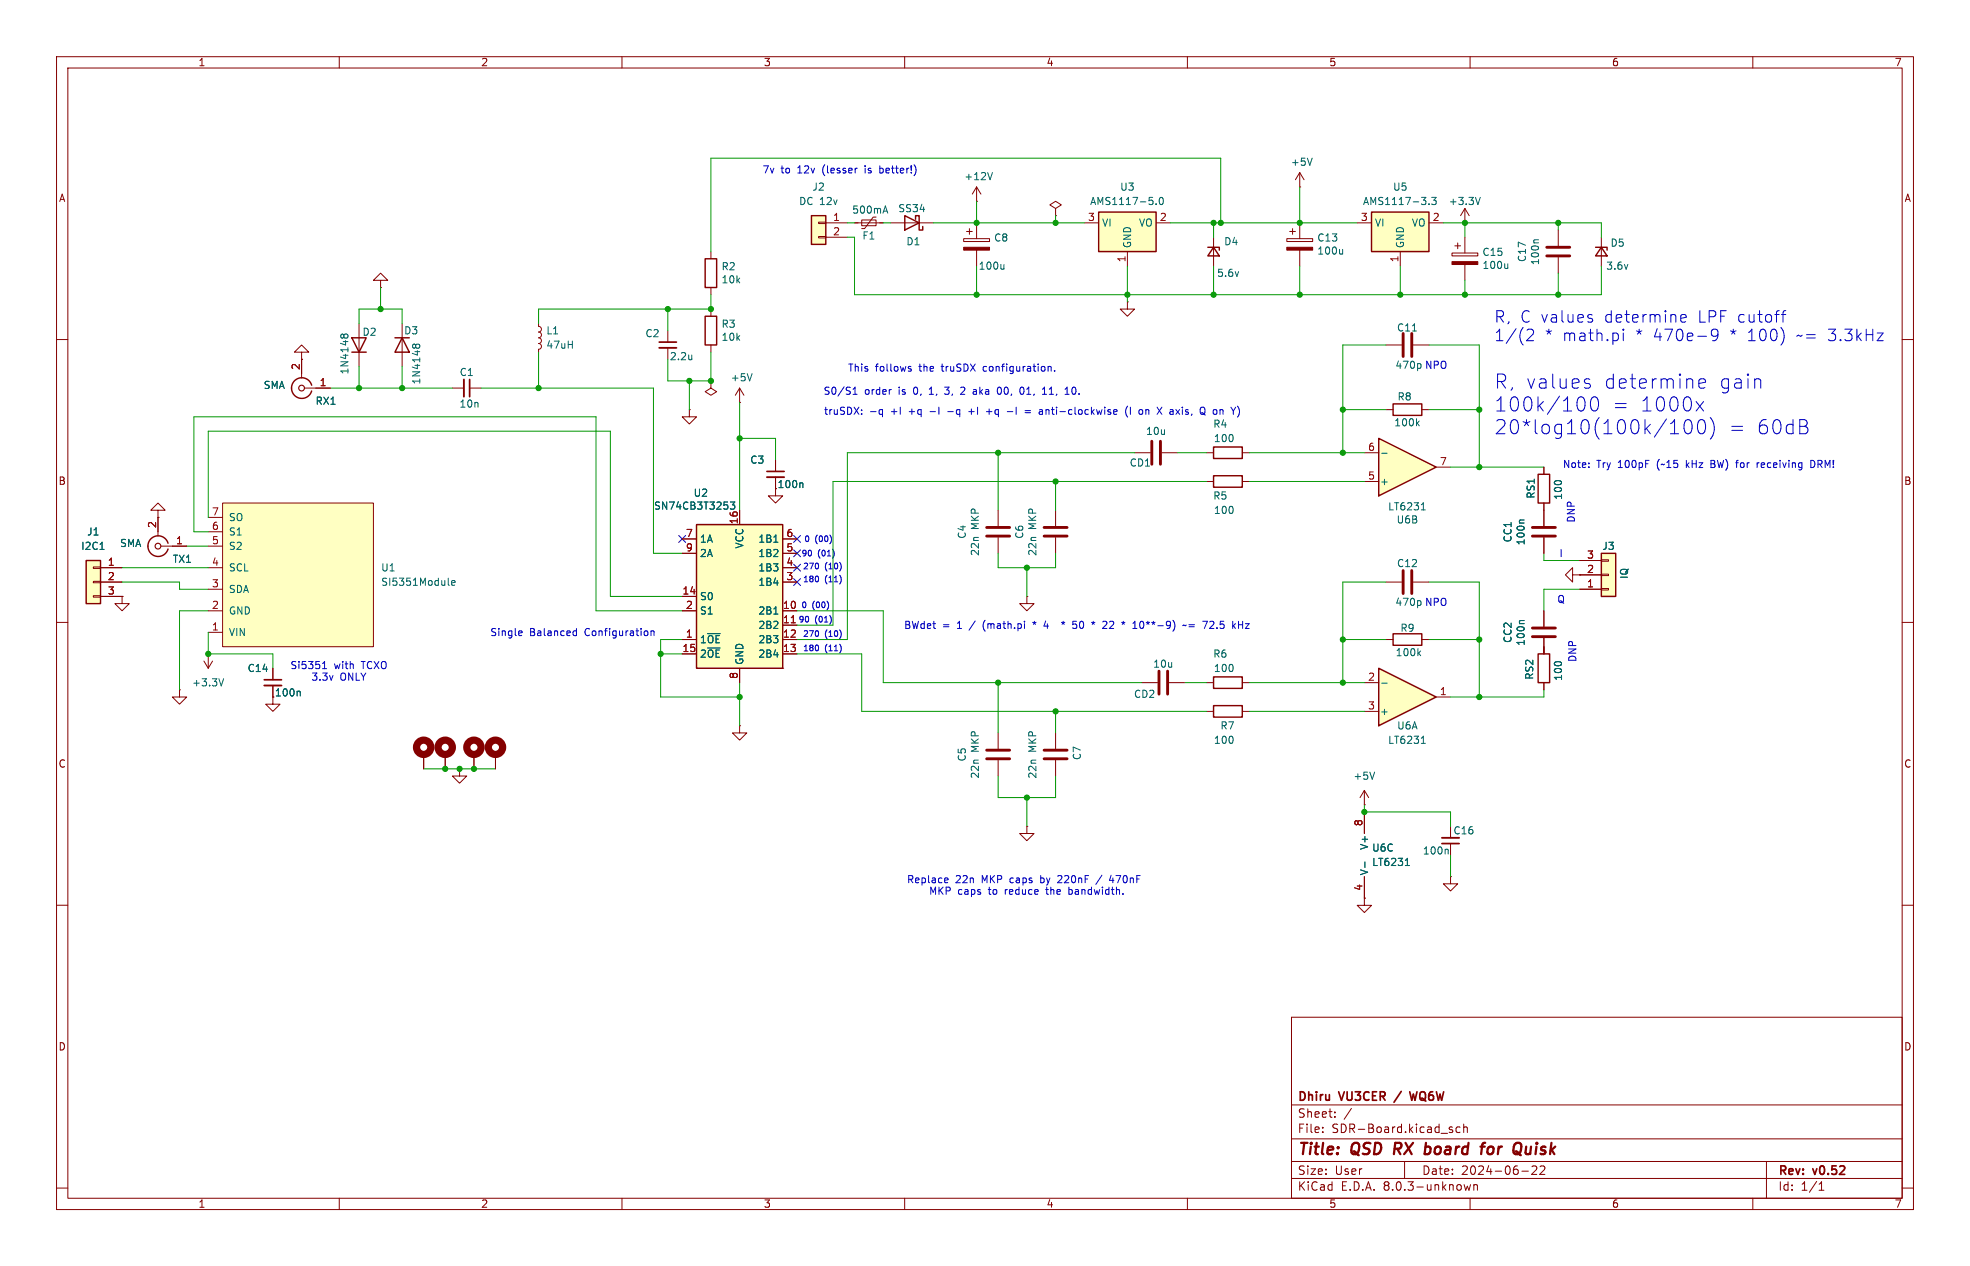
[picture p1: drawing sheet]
<svg xmlns="http://www.w3.org/2000/svg" width="348mm" height="224mm" viewBox="0 0 348 224" stroke-linecap="round" stroke-linejoin="round" font-family="sans-serif">
<g fill="none" stroke="#840000" stroke-width=".18">
<path d="M10 10h328.4v203.8h-328.4zM12 12h324.4v199.8h-324.4zM60 10v2M110 10v2M160 10v2M210 10v2M260 10v2M310 10v2M151.1 39.4h5.1M152.4 38.9h2.5v1h-2.5zM154.9 38.4h-.5l-1.5 2h-.5M199.4 53.4v1.2h1.3l-1.3 1.3-1.3-1.3h1.3"/>
<path d="M199.4 53.4h.1M214.6 41.9v5.1M10 60h2M336.4 60h2M137.2 81.3v2M137.2 84.4v2M10 110h2M336.4 110h2M213.4 120.7h1.2M213.4 125.8h1.2M219.7 120.7h1.3M219.7 125.8h1.3"/>
<path d="M241.3 139.7v2.6M241.3 139.7l-.8 1.3M241.3 139.7l.8 1.3M181.6 146.1v1.2h1.3l-1.3 1.3-1.3-1.3h1.3M181.6 146.1h.1M241.3 142.3h.1M241.3 158.8v1.2h1.3l-1.3 1.3-1.3-1.3h1.3M241.3 158.8h.1M241.3 143.5v3.8M241.3 155v3.8M256.5 155v1.2h1.3l-1.3 1.3-1.2-1.3h1.2M256.5 155h.1"/>
<path d="M256.5 149.1v2.1M10 160h2M228.4 179.8h108v32h-108zM336.4 160h2M228.4 195.3h108M233.9 199.3v.1M236.1 197.4v.1M236.1 196.6v.1M239 195.9l-1.3 2M256.5 199.7l.4 .1v.2l-.2 .2h-.3M256.5 199.2l.4 .1M258.2 199.3l-.4-.1-.3 .3v.4l.2 .2h.5"/>
<path d="M258.9 199.4l.2-.2 .3 .1 .1 .9M258.9 198.7v1.5M10 210h2M60 211.8v2M110 211.8v2M160 211.8v2M210 211.8v2M228.4 208.3h108M228.4 205.3h108M228.4 201.3h108M233.9 200.1v.1M248.4 205.3v3"/>
<path d="M258.9 209.4l.3 1 .3-.7 .3 .7 .3-1M260 211.8v2M260.7 209.4v1M260.7 209.6l.2-.2 .3 .1 .1 .9M269.2 207h1.1M270.9 206.3l.6-.2 .2 .2 .1 .2-.9 1.1h.9M272.4 206.3l.5-.2 .3 .2v.2l-.9 1.1h.9M310 211.8v2M312.4 205.3v6.5M321.7 210.4h.9M321.7 209.3l.5-.4v1.5M336.4 210h2"/>
</g>
<path d="M246.8 202l-.3 2M252.3 202.7l.6 .1M252.8 203.8l-.3 .2M262.5 202h.2M263.8 202.7a.62 .62 0 0 0-.7 .4v.7a.52 .52 0 0 0 .8 .1M269.9 202.7l-.1 1 .1 .2 .4 .1" fill="none" stroke="#840000" stroke-width=".4"/>
<path d="M135.6 83.3h3.1M255 149.1h3.1M247.8 192.9l-1.3 2M249.3 193l.4 1.5 .3-1.1 .3 1.1" fill="none" stroke="#840000" stroke-width=".3"/>
<path d="M213.6 43.7h2v.5M214.6 43.7l1 1.5h-2zM214.6 119.7h5.1v2h-5.1zM214.6 124.7h5.1v2.1h-5.1z" fill="none" stroke="#840000" stroke-width=".25"/>
<path d="M156.3 37.3h.6M156.6 36.4l.4 1.3M141.8 85.4l.2 .1v.7M243.1 136.5l-.4 1.3M241.4 152.4v.9M248.5 153h.8M248.8 151.9l.1-.2v1.3M255.9 150.1l.2 .2v.7" fill="none" stroke="#006464" stroke-width=".18"/>
<path d="M135.6 84.4h3.1M255 148.1h3.1" fill="none" stroke="#840000" stroke-width=".33"/>
<path d="M194.3 37.5h10.2v7h-10.2z" fill="#ffffc2"/>
<path d="M194.3 37.5h10.2v7h-10.2z" fill="none" stroke="#840000" stroke-width=".25"/>
<path d="M191.8 39.4h2.5M204.5 39.4h2.5M199.4 44.5v2.5M201.9 120.7h2.8M206.8 120.7h2.7" fill="none" stroke="#840000" stroke-width=".18"/>
<path d="M204.5 36v.2M205.1 35l.2-.1a.68 .68 0 0 1 .5 .6 .68 .68 0 0 1-.5 .7l-.2-.2-.1-.3z" fill="none" stroke="#006464" stroke-width=".18"/>
<path d="M205 118.6v4.1M206.5 118.6v4.1" fill="none" stroke="#840000" stroke-width=".51"/>
<path d="M143.5 38.1h2.5v5.1h-2.5z" fill="#ffffc2"/>
<g fill="none" stroke="#840000" stroke-width=".18">
<path d="M144.8 39.3h1.2v.2h-1.2zM146 39.4h3.9M157.5 39.4h7.6M172.7 35.6h.1M172.7 33l-.7 1.3M172.7 33v2.6M172.7 39.4v2.8M172.7 33l.8 1.3M95.2 58.7l.4 .1 .2 .4-.2 .4-.4 .1 .5 .2v.5l-.2 .2-.3 .1M95.2 57.2v.5l.4 .1 .2 .4-.2 .4-.4 .1M144.8 41.8h1.2v.3h-1.2zM146 41.9h3.9"/>
<path d="M170.4 42.2h4.6v.5h-4.6zM170.9 40.9h1.1M171.4 40.4v1M172.7 44.2v2.8M53.3 62.3h1.3l-1.3-1.3-1.2 1.3h1.2v1.2M53.3 63.5h.1M95.2 60.7l.4 .2 .2 .3-.2 .4-.4 .1v.6M176.5 90.2v2.8M176.5 95v2.8M186.7 90.2v2.8M186.7 95v2.8M200.7 80h2.8"/>
<path d="M205.5 80h2.8M213.4 80h1.2M213.4 85.1h1.2M219.7 80h1.3M219.7 85.1h1.3M81.3 135.9v1.3h1.2l-1.2 1.3-1.3-1.3h1.3M81.3 135.9h.1M83.8 133.4v2.5M87.6 133.4v2.5M176.5 129.6v2.8M176.5 134.4v2.8M186.7 129.6v2.8"/>
<path d="M186.7 134.4v2.8"/>
</g>
<path d="M143.5 38.1h2.5v5.1h-2.5zM160 38.1l2.6 1.3-2.6 1.3zM161.9 38.8v-.7h.7v2.6h.6v-.7M214.6 79h5.1v2.1h-5.1zM214.6 84.1h5.1v2h-5.1z" fill="none" stroke="#840000" stroke-width=".25"/>
<path d="M203.7 78v4.1M205.2 78v4.1M174.5 93.2h4.1M174.5 94.8h4.1M184.7 93.2h4M184.7 94.8h4M174.5 132.6h4.1M174.5 134.1h4.1M184.7 132.6h4M184.7 134.1h4" fill="none" stroke="#840000" stroke-width=".51"/>
<g fill="none" stroke="#840000" stroke-width="1.3">
<circle cx="83.8" cy="132.1" r="1.27"/>
<circle cx="87.6" cy="132.1" r="1.27"/>
</g>
<path d="M175.5 30.5l-.4 1.3M177.6 46.7v.9M177.6 47.5l-.2 .1" fill="none" stroke="#006464" stroke-width=".18"/>
<path d="M170.4 43.7h4.6v.5h-4.6z" fill="#840000" stroke="#840000" stroke-width=".18"/>
<path d="M283.2 97.8h2.5v7.6h-2.5z" fill="#ffffc2"/>
<g fill="none" stroke="#840000" stroke-width=".18">
<path d="M186.7 36.9l1-.7-1-.6-1 .6 1 .7v1.2M186.7 38.1h.1M137.2 86.4v1.3h1.2l-1.2 1.2-1.3-1.2h1.3M279.4 99.1h3.8M283.2 99h1.3v.2h-1.3zM181.6 105.4v1.3h1.3l-1.3 1.3-1.3-1.3h1.3M181.6 105.4h.1M273 108v2.8M273 112.8v2.8M279.4 104.2h3.8M279.4 101.6h3.8M283.2 101.5h1.3v.3h-1.3z"/>
<path d="M283.2 104h1.3v.3h-1.3zM74.9 133.4v2.5M78.7 133.4v2.5M273 120.7v1.2"/>
</g>
<path d="M283.2 97.8h2.5v7.6h-2.5zM272 115.6h2.1v5.1h-2.1z" fill="none" stroke="#840000" stroke-width=".25"/>
<g fill="none" stroke="#840000" stroke-width="1.3">
<circle cx="74.9" cy="132.1" r="1.27"/>
<circle cx="78.7" cy="132.1" r="1.27"/>
</g>
<path d="M271 111h4.1M271 112.5h4.1" fill="none" stroke="#840000" stroke-width=".51"/>
<path d="M269.6 109.7h-.7l-.2 .2" fill="none" stroke="#006464" stroke-width=".18"/>
<path d="M123.2 92.7h15.2v25.4h-15.2z" fill="#ffffc2"/>
<path d="M29.7 96a1.81 1.81 0 0 0-2.8-.9 1.81 1.81 0 0 0 0 2.9 1.81 1.81 0 0 0 2.8-.9M123.2 92.7h15.2v25.4h-15.2zM272 83.8h2.1v5.1h-2.1z" fill="none" stroke="#840000" stroke-width=".25"/>
<g fill="none" stroke="#840000" stroke-width=".18">
<path d="M229.9 33h.1M229.9 30.5v2.5M229.9 39.4v2.8M229.9 30.5l-.8 1.3M229.9 30.5l.7 1.3M118.1 58.4v2.1M227.6 42.2h4.6v.5h-4.6zM228.1 40.9h1M228.6 40.4v1M229.9 44.2v2.8M118.1 61.5v2M121.9 72.4v1.3h1.3l-1.3 1.3-1.3-1.3h1.3"/>
<path d="M121.9 72.4h.1M27.9 90.2h1.3l-1.3-1.3-1.2 1.3h1.2v1.3M27.9 91.5h.1M27.9 91.5v3.3M28.4 96.5h4.6M120.6 97.8h2.6M120.6 95.3h2.6M130.8 90.2v2.5M138.4 97.8h2.6M138.4 95.3h2.6M273 82.6v1.2M273 88.9v4.1"/>
<path d="M273 95v2.8M21.6 105.4v1.3h1.3l-1.3 1.3-1.3-1.3h1.3M21.6 105.4h.1M48.3 118.1v2.1M120.6 113.1h2.6M120.6 108h2.6M120.6 115.6h2.6M120.6 105.4h2.6M130.8 118.1v2.6M138.4 118.1h.1M138.4 113.1h2.6M138.4 108h2.6"/>
<path d="M138.4 110.5h2.6M138.4 115.6h2.6M138.4 102.9h2.6M138.4 100.4h2.6M245.1 102.9h2.8M249.9 102.9h2.8M48.3 121.2v3.3h1.2l-1.2 1.3-1.3-1.3h1.3"/>
</g>
<path d="M232.1 28l-.5 1.2M237.5 44.1v.8M237.5 44.8l-.2 .1M122.3 62.7v.9M122.3 63.5h.1M129.2 88.7h.8l-.5 .5 .4 .1v.6l-.2 .1-.5-.1M136.9 95.9h.7M269.6 91.9h-.7l-.2 .2M136.9 108.6h.7M251.1 106.2l.2 .2v.4l-.2 .2M52.9 122.2l.2 .2v.6" fill="none" stroke="#006464" stroke-width=".18"/>
<path d="M139.9 110.1h.8" fill="none" stroke="#a90000" stroke-width=".18"/>
<path d="M227.6 43.7h4.6v.5h-4.6z" fill="#840000" stroke="#840000" stroke-width=".18"/>
<path d="M271 93.2h4.1M271 94.8h4.1M248.2 100.9v4M249.7 100.9v4" fill="none" stroke="#840000" stroke-width=".51"/>
<path d="M116.6 61.5h3M46.7 121.2h3.1" fill="none" stroke="#840000" stroke-width=".33"/>
<path d="M116.6 60.5h3M46.7 120.2h3.1" fill="none" stroke="#840000" stroke-width=".3"/>
<circle cx="27.9" cy="96.5" r=".51" fill="none" stroke="#840000" stroke-width=".2"/>
<path d="M15.2 99.1h2.6v7.6h-2.6z" fill="#ffffc2"/>
<g fill="none" stroke="#840000" stroke-width=".18">
<path d="M125.7 54.6v1.3M125.7 67.3v1.3l1 .6-1 .7-1-.7 1-.6M125.7 67.3h.1M125.7 61v1.3M130.8 71.1h.1M130.8 68.6l-.8 1.3M130.8 68.6v2.5M130.8 68.6l.8 1.3M16.5 105.3h1.3v.3h-1.3zM16.5 102.8h1.3v.2h-1.3zM16.5 100.2h1.3v.3h-1.3zM17.8 100.4h3.8"/>
<path d="M17.8 102.9h3.8M17.8 105.4h3.8M278.1 101.6v-1.2l-1.2 1.2 1.2 1.3v-1.3h1.3M279.4 101.6h.1"/>
</g>
<path d="M124.7 55.9h2v5.1h-2zM15.2 99.1h2.6v7.6h-2.6z" fill="none" stroke="#840000" stroke-width=".25"/>
<path d="M133 66.1l-.4 1.2M17.7 97.1h.7" fill="none" stroke="#006464" stroke-width=".18"/>
<path d="M39.4 88.9h26.6v25.4h-26.6z" fill="#ffffc2"/>
<path d="M36.8 96.5h2.6M36.8 94h2.6M36.8 91.5h2.6M39.4 88.9h26.6v25.4h-26.6zM36.8 111.8h2.6M36.8 108h2.6M36.8 104.2h2.6M36.8 100.4h2.6" fill="none" stroke="#840000" stroke-width=".18"/>
<path d="M79.3 102.2v1.1l.2 .2M79.9 103.1l.6-.2-.1-.2-.3-.1-.2 .2v.6h.5" fill="none" stroke="#006464" stroke-width=".18"/>
<path d="M243.8 77.5l10.2 5.1-10.2 5.1z" fill="#ffffc2"/>
<path d="M243.8 77.5l10.2 5.1-10.2 5.1z" fill="none" stroke="#840000" stroke-width=".25"/>
<path d="M241.3 85.1h2.5M241.3 80h2.5M254 82.6h2.5" fill="none" stroke="#840000" stroke-width=".18"/>
<path d="M244.4 80.1h.9M251.4 90.1h.7M251.6 89.1l.1-.2v1.2" fill="none" stroke="#006464" stroke-width=".18"/>
<path d="M242.6 37.5h10.1v7h-10.1z" fill="#ffffc2"/>
<path d="M242.6 37.5h10.1v7h-10.1zM124.7 45.7h2v5.1h-2z" fill="none" stroke="#840000" stroke-width=".25"/>
<path d="M240 39.4h2.6M252.7 39.4h2.6M67.3 49.6h1.3l-1.3-1.3-1.3 1.3h1.3v1.2M67.3 50.8h.1M125.7 44.5v1.2M125.7 50.8v1.3M247.6 44.5v2.5M130.8 128.3v1.3h1.3l-1.3 1.2-1.3-1.2h1.3M130.8 128.3h.1" fill="none" stroke="#840000" stroke-width=".18"/>
<path d="M252.7 36v.2M253.2 34.9h.8l-.4 .5 .3 .1v.5l-.1 .2-.6-.2" fill="none" stroke="#006464" stroke-width=".18"/>
<path d="M243.8 118.1l10.2 5.1-10.2 5.1z" fill="#ffffc2"/>
<path d="M62.2 59.7h2.6l-1.3 2.6zM69.8 59.7h2.6M71.1 59.7l1.3 2.6h-2.6zM282.2 43.7h2v.5M283.2 43.7l1 1.5h-2zM55.1 68.1a1.81 1.81 0 0 0-2.8-1 1.81 1.81 0 0 0 0 3 1.81 1.81 0 0 0 2.8-1M62.2 62.3h2.6M246.4 71.4h5.1v2h-5.1zM243.8 118.1l10.2 5.1-10.2 5.1zM246.4 112h5.1v2.1h-5.1z" fill="none" stroke="#840000" stroke-width=".25"/>
<g fill="none" stroke="#840000" stroke-width=".18">
<path d="M259.1 39.4h.1M259.1 36.9v2.5M259.1 36.9l-.8 1.2M259.1 36.9l.7 1.2M63.5 57.2v7.6M71.1 57.2v7.6M256.8 44.7h4.6v.5h-4.6zM257.3 43.5h1M257.8 43v1M259.1 41.9v2.8M259.1 46.8v2.8M275.6 40.7v2.8"/>
<path d="M275.6 45.5v2.8M283.2 41.9v5.1M53.3 63.5h.1M53.3 63.5v3.3M53.8 68.6h4.6M80 68.6h2M83.1 68.6h2M245.1 61h2.8M245.1 72.4h1.3M249.9 61h2.8M251.5 72.4h1.2M27.9 91.5h.1"/>
<path d="M27.9 91.5v2.5M30.5 96.5h2.5M120.6 97.8h2.6M120.6 95.3h2.6M130.8 90.2v2.5M137.2 81.3v2M137.2 84.4v2M138.4 97.8h2.6M138.4 95.3h2.6M273 82.6v1.2M273 88.9v4.1M273 95v2.8"/>
<path d="M279.4 99.1h3.8M17.8 100.4h3.8M17.8 102.9h3.8M17.8 105.4h3.8M21.6 105.4h.1M36.1 116.9l.7 1.2M36.8 115.6h.1M36.8 115.6v2.5M37.6 116.9l-.8 1.2M48.3 118.1v2.1M120.6 113.1h2.6M120.6 105.4h2.6"/>
<path d="M120.6 108h2.6M120.6 115.6h2.6M130.8 118.1v2.6M138.4 113.1h2.6M138.4 100.4h2.6M138.4 102.9h2.6M138.4 108h2.6M138.4 110.5h2.6M138.4 115.6h2.6M245.1 113.1h1.3M251.5 113.1h1.2M273 108v2.8"/>
<path d="M273 112.8v2.8M279.4 101.6h.1M279.4 104.2h3.8M279.4 101.6h3.8M31.7 121.9v1.3h1.3l-1.3 1.3-1.2-1.3h1.2M31.7 121.9h.1M48.3 121.2v2M74.9 133.4v2.5M78.7 133.4v2.5M81.3 135.9h.1M83.8 133.4v2.5M87.6 133.4v2.5"/>
<path d="M241.3 120.7h2.5M241.3 125.8h2.5M254 123.2h2.5M273 120.7v1.2M241.3 158.8h.1M241.3 143.5v3.8M241.3 155v3.8"/>
</g>
<g fill="none" stroke="#006464" stroke-width=".18">
<path d="M261.8 34.9l-.4 1.3M60.8 59.5v.2M60.8 59.3l-.2-.2h-.2l-.1 .2v.4M60.8 59.3l.3-.2h.3l.1 .2v.4M60.8 59.3v.2M60.8 59.5l.1 .2M249.8 58.5h.7M266.7 46.6v.9M266.7 47.3l-.2 .2M272.1 42.4h-.7l-.1 .2M73.5 61.3v.1M73.5 61.1l-.2-.3-.2 .1-.1 .2v.3"/>
<path d="M73.5 61.1l.3-.3 .3 .1 .1 .2v.3M73.5 61.1v.2M73.5 61.3l.1 .1M250.6 74.8l.4 .5M251 74.4l-.5 .5M251.1 64.3l.2 .2v.4l-.2 .2M17.7 97.1h.7M129.2 88.7h.8l-.5 .5 .4 .1v.6l-.2 .1-.5-.1M136.9 95.9h.7M141.8 85.4l.2 .1v.7M269.6 91.9h-.7l-.2 .2M39.6 120l-.5 1.3"/>
<path d="M136.9 108.6h.7M250.9 115.4l.4 .5M251.3 115.1l-.5 .5M269.6 109.7h-.7l-.2 .2M52.9 122.2l.2 .2v.6M244.4 120.8h.9M251.4 131.4h.7M251.6 130.3l.1-.2v1.3M241.4 152.4v.9M248.5 153h.8M248.8 151.9l.1-.2v1.3"/>
</g>
<path d="M256.8 46.3h4.6v.5h-4.6z" fill="#840000" stroke="#840000" stroke-width=".18"/>
<path d="M248.2 59v4M249.7 59v4M273.6 43.7h4M273.6 45.2h4" fill="none" stroke="#840000" stroke-width=".51"/>
<path d="M82 67.1v3" fill="none" stroke="#840000" stroke-width=".33"/>
<path d="M83.1 67.1v3" fill="none" stroke="#840000" stroke-width=".3"/>
<circle cx="53.3" cy="68.6" r=".51" fill="none" stroke="#840000" stroke-width=".2"/>
<g fill="none" stroke="#0000c2" stroke-width=".18">
<path d="M155.6 29.3v1.3M155.6 30.5l.1 .1M155.7 29.7l-.1 .1M271.2 58.6l-.1 .5-1.1 1.1h1.2M281.4 56.3l.3 .3-.1 .3-.2 .1M281.4 55.6l.2 .1M287.1 58.2v.2M287.1 58.9v1.3M287.1 58.2l-.1 .1 .1 .1M287.1 58.2l.1 .1-.1 .1M297.3 56.3l.9-.2-.1-.4-.6-.1-.2 .3 .1 1 .1 .1 .6-.1M303.1 58.2l-.4 .4 .1 .7 .3 .2h.3l.4-.4"/>
<path d="M303.4 58.2l.3 .2a1.35 1.35 0 0 1-.4 1.8h-.4M315.1 55.6h.7M315.4 58.8l.1 .5-.1 .8M315.8 54.9l-.4 .1v.2v1.8M150.9 69.7h.7M150.9 68.8l.3-.4v1.3M152.4 73.1v.2M152.4 72.5v.1M155.7 72.4l.4 .1M156.1 72.4v1.3M156.1 73.2l-.4 .1M160.7 65.1l.5 .3-.1 .2h-.3"/>
<path d="M160.7 64.8h.4M164.4 69.7h.7M164.5 68.7l-.1 .1M167.1 68.4h.8M167.1 69.6l.2 .1M167.6 72.8h1M170.4 68.4l-.5 .2M170.6 69l-.7 .7h.7M171.3 72.8h1M172.3 68.9h.3M172.7 69.6l-.4 .1M172.7 69.2h-.4"/>
<path d="M174.5 72.8h.9M176.6 68.5l.1-.1a.68 .68 0 0 1 .4 .7 .68 .68 0 0 1-.4 .6l-.1-.1M178.2 72.8h.9M179.7 72v1.3M180.6 68.5l.1-.1a.68 .68 0 0 1 .4 .7 .68 .68 0 0 1-.4 .6l-.1-.1M181.3 72.6h1M181.3 73h1M184.2 72.4l.2 .2v.7M184.4 69.7h.7M184.4 73.2l-.1 .1M184.4 72.7l-.1 .1M185.4 64.8h.4l.1 .8"/>
<path d="M185.6 69.7h.7M185.7 68.7l-.1 .1M186.5 65.5v.1M188.4 69.7h.7M189.9 68.4a.79 .79 0 0 0 0 1.3M197 73.1l.1 .2 .4-.1M197 72.6l.1-.2h.3l.2 .2v.1l-.6 .1M199.4 71.8a1.46 1.46 0 0 0 0 1.9M199.9 72v1.3M202.6 72.4v.9M203 72.4l-.4 .1M280.2 70.6a1.47 1.47 0 0 1-.5 2.1h-.2"/>
<path d="M280.6 67.8l.6 .1 .1 .4-.4 .3h-.4M280.6 67l.6 .1M281.6 70.3a.59 .59 0 0 1 1 .3 1.47 1.47 0 0 1-.5 2.1 .63 .63 0 0 1-.7-.5 1.95 1.95 0 0 1 .2-1.9zM295.5 76.7h1.4M295.5 74.9l.7-.7v2.5M298.4 74.2a1.47 1.47 0 0 0-.4 2 .61 .61 0 0 0 .5 .5 .61 .61 0 0 0 .6-.5 1.47 1.47 0 0 0-.4-2M300 71l1.3 1.7M300.5 67.8l1.1-.2-.1-.5-.7-.1-.3 .3v1l.1 .2 .2 .1 .7-.1M300.5 74.4a.6 .6 0 0 1 .6-.2 .6 .6 0 0 1 .4 .5 1.47 1.47 0 0 1-.5 2 .64 .64 0 0 1-.7-.5 2.13 2.13 0 0 1 .2-1.8zM301.3 71l-1.3 1.7M302.5 73.8a2.87 2.87 0 0 1 0 3.8M311.3 67.1l.1 .2v1.3"/>
<path d="M319.6 75.6l.1 .2-.1 .6M144.7 99.7v.7M147 95v.7M147.5 97.6v.6M148.7 99.8v.7M281 82.5v.2M281 81.9v.1M302.6 82h.4M303 81.4h-.4v1.3h.5M307 81.8h.4M307.4 81.4l-.3 .2M310.8 81.8v.9"/>
<path d="M311.1 81.8l-.3 .2M320.3 81.4a.64 .64 0 0 1 .7 .6 .64 .64 0 0 1-.7 .7zM57 118.2h.8M57 117.3l.4-.4v1.3M91.9 111.5l.4 .1v.2l-.6 .1M92.3 112.3l-.4 .1M101.5 112.3h.5M101.5 111.6h.5M102 111.1v1.3M114.5 111.6v.6M115.1 111.6l.2-.1 .3 .1 .1 .8M115.1 111.5v.9"/>
<path d="M144.7 102v.7M144.7 111.7v.6M144.7 114.2v.7M146.5 106.7v.7M147 109.2v.7M148.7 102.1v.7M148.7 111.8v.7M148.7 114.3v.7M181.2 109.8v.1M181.2 110.3v.8M182.6 110l.3 .1-.1 .3M184.9 109.8l-.3 .9h.8"/>
<path d="M187.7 110l.3 .1M188 109.8v.3M188 110.1l-.2 .3M188 110.1l.2 .3M188.3 110l-.3 .1M189.8 109.8h.6M190.2 110.3l.2 .3v.3l-.2 .2M196.4 109.8l-.2 .1M196.9 110.4l-.7 .7h.8M201.7 109.9l.3-.1 .2 .3M202.2 110.9l-.2 .2-.3-.1M209.8 110.5l-.6 .1"/>
<path d="M210.3 110.4h.9M210.3 110.8h.9M212.7 109.8h.8l-.5 1.3M214 109.9l.4-.1 .3 .4-.8 .9h.8M219 110.4h.8M219.8 109.8v1.3M220.3 110.3h.6l-.6 .8h.6M167.2 155.2l.4 .1 .1 .2-.6 .1M167.6 156l-.4 .1M187.3 154.8l-.2 .1M187.7 155.3l-.7 .8h.8M189 156.8v1.3"/>
<path d="M189 158l.2 .1M189.2 157.2l-.2 .1M194.9 154.7l-1.1 1.7M196.5 154.7l-.3 .9h.8"/>
</g>
<g fill="none" stroke="#009600" stroke-width=".18">
<path d="M149.9 39.4h1.2M156.2 39.4h1.3M165.1 39.4h26.7M172.7 35.6v3.8M186.7 38.1v1.3M207 39.4h33M214.6 39.4v2.5M215.9 39.4v-11.4h-90.2v16.5M229.9 33v6.4M255.3 39.4h27.9v2.5M259.1 39.4v2.5M275.6 39.4v1.3"/>
<path d="M63.5 57.2v-2.6h7.6v2.6M67.3 50.8v3.8M118.1 54.6v3.8M125.7 52.1v2.5h-30.5v2.6M149.9 41.9h1.2v10.2h132.1v-5.1M172.7 47v5.1M199.4 47v6.4M214.6 47v5.1M229.9 47v5.1M247.6 47v5.1M259.1 49.6v2.5M275.6 48.3v3.8"/>
<path d="M58.4 68.6h21.6M63.5 64.8v3.8M71.1 64.8v3.8M85.1 68.6h30.5v29.2h5M95.2 62.3v6.3M121.9 67.3v5.1M125.7 62.3v5h-7.6v-3.8M130.8 71.1v19.1M130.8 77.5h6.4v3.8M237.5 72.4h7.6M245.1 61h-7.6v19M252.7 61h8.9v21.6"/>
<path d="M252.7 72.4h8.9M33 96.5h3.8M36.8 94h-2.5v-20.3h71.1v34.3h15.2M36.8 91.5v-15.3h71.1v29.2h12.7M176.5 80v10.2M176.5 97.8v2.6h10.2v-2.6M186.7 85.1v5.1M200.7 80h-50.8v33.1h-8.9M208.3 80h5.1M213.4 85.1h-66.1v25.4h-6.3M221 85.1h20.3M221 80h20.3"/>
<path d="M256.5 82.6h16.5M273 97.8v1.3h6.4M21.6 102.9h10.1v1.3h5.1M21.6 100.4h15.2M36.8 108h-5.1v13.9M36.8 111.8v3.8h11.5v2.5M116.8 115.6h3.8M120.6 113.1h-3.8v10.1h14M141 108h15.2v12.7h45.7M141 115.6h11.4v10.2h61M181.6 100.4v5M237.5 113.1h7.6"/>
<path d="M245.1 102.9h-7.6v17.8M252.7 102.9h8.9v20.3M252.7 113.1h8.9M273 114.3v1.3M279.4 104.2h-6.4v3.8M74.9 135.9h12.7M130.8 120.7v7.6M176.5 120.7v8.9M176.5 137.2v3.8h10.2v-3.8M186.7 125.8v3.8M209.5 120.7h3.9M221 120.7h20.3"/>
<path d="M221 125.8h20.3M273 121.9v1.3h-16.5M181.6 141v5.1M241.3 142.3v1.2h15.2v2.6M256.5 151.2v3.8"/>
</g>
<path d="M120 94.7l1.3 1.2M121.3 94.7l-1.3 1.2M140.4 97.2l1.2 1.2M140.4 94.7l1.2 1.2M140.4 99.7l1.2 1.3M141.6 97.2l-1.2 1.2M141.6 94.7l-1.2 1.2M141.6 99.7l-1.2 1.3M140.4 102.3l1.2 1.2M141.6 102.3l-1.2 1.2" fill="none" stroke="#000084" stroke-width=".18"/>
<path d="M139.9 110.1h.8" fill="none" stroke="#a90000" stroke-width=".18"/>
<g fill="#009600" stroke="#009600" stroke-width=".18">
<circle cx="63.5" cy="68.6" r=".46"/>
<circle cx="71.1" cy="68.6" r=".46"/>
<circle cx="36.8" cy="115.6" r=".46"/>
<circle cx="95.2" cy="68.6" r=".46"/>
<circle cx="67.3" cy="54.6" r=".46"/>
<circle cx="199.4" cy="52.1" r=".46"/>
<circle cx="172.7" cy="52.1" r=".46"/>
<circle cx="214.6" cy="39.4" r=".46"/>
<circle cx="214.6" cy="52.1" r=".46"/>
<circle cx="215.9" cy="39.4" r=".46"/>
<circle cx="186.7" cy="39.4" r=".46"/>
<circle cx="186.7" cy="85.1" r=".46"/>
<circle cx="172.7" cy="39.4" r=".46"/>
<circle cx="130.8" cy="77.5" r=".46"/>
<circle cx="118.1" cy="54.6" r=".46"/>
<circle cx="125.7" cy="54.6" r=".46"/>
<circle cx="125.7" cy="67.3" r=".46"/>
<circle cx="121.9" cy="67.3" r=".46"/>
<circle cx="130.8" cy="123.2" r=".46"/>
<circle cx="116.8" cy="115.6" r=".46"/>
<circle cx="83.8" cy="135.9" r=".46"/>
<circle cx="81.3" cy="135.9" r=".46"/>
<circle cx="78.7" cy="135.9" r=".46"/>
<circle cx="247.6" cy="52.1" r=".46"/>
<circle cx="229.9" cy="39.4" r=".46"/>
<circle cx="229.9" cy="52.1" r=".46"/>
<circle cx="259.1" cy="52.1" r=".46"/>
<circle cx="176.5" cy="80" r=".46"/>
<circle cx="241.3" cy="143.5" r=".46"/>
<circle cx="261.6" cy="123.2" r=".46"/>
<circle cx="237.5" cy="72.4" r=".46"/>
<circle cx="237.5" cy="80" r=".46"/>
<circle cx="261.6" cy="113.1" r=".46"/>
<circle cx="237.5" cy="113.1" r=".46"/>
<circle cx="237.5" cy="120.7" r=".46"/>
<circle cx="181.6" cy="100.4" r=".46"/>
<circle cx="186.7" cy="125.8" r=".46"/>
<circle cx="181.6" cy="141" r=".46"/>
<circle cx="176.5" cy="120.7" r=".46"/>
<circle cx="261.6" cy="82.6" r=".46"/>
<circle cx="261.6" cy="72.4" r=".46"/>
<circle cx="259.1" cy="39.4" r=".46"/>
<circle cx="275.6" cy="39.4" r=".46"/>
<circle cx="275.6" cy="52.1" r=".46"/>
</g>
<g font-size="3.5" fill="#0000c2">
<text x="264.2" y="68.9">R, values</text>
<text x="283.5" y="68.9">determine</text>
<text x="303.8" y="68.9">gain</text>
<text x="264.2" y="73">100k/100</text>
<text x="264.2" y="77">20*log10(100k/100)</text>
<text x="284.9" y="73">=</text>
<text x="289.9" y="73">1000x</text>
<text x="305.5" y="77">=</text>
<text x="310.5" y="77">60dB</text>
</g>
<g font-size="2.8" fill="#0000c2">
<text x="264.2" y="57.2">R, C values</text>
<text x="283.7" y="57.2">determine</text>
<text x="300.3" y="57.2">LPF cutoff</text>
<text x="264.2" y="60.5">1/(2</text>
<text x="273.1" y="60.5">*</text>
<text x="276.3" y="60.5">math.pi</text>
<text x="289.2" y="60.5">*</text>
<text x="292.3" y="60.5">470e-9</text>
<text x="305.9" y="60.5">*</text>
<text x="309.1" y="60.5">100)</text>
<text x="317.8" y="60.5">~=</text>
<text x="323.4" y="60.5">3.3kHz</text>
</g>
<g font-size="2.8" fill="#840000">
<text x="229.4" y="204.7">Title:</text>
<text x="239.1" y="204.7">QSD</text>
<text x="247.4" y="204.7">RX</text>
<text x="253.6" y="204.7">board</text>
<text x="264.4" y="204.7">for</text>
<text x="270.9" y="204.7">Quisk</text>
</g>
<g font-size="2.1" fill="#840000">
<text x="229.4" y="197.8">Sheet:</text>
<text x="229.4" y="195">Dhiru</text>
<text x="237" y="195">VU3CER</text>
<text x="250.7" y="195">WQ6W</text>
<text x="229.4" y="200.5">File:</text>
<text x="235.5" y="200.5">SDR-Board.kicad_sch</text>
<text x="229.4" y="207.9">Size:</text>
<text x="236.1" y="207.9">User</text>
<text x="251.4" y="207.9">Date:</text>
<text x="258.4" y="207.9">2024-06-22</text>
<text x="314.4" y="208.1">Rev:</text>
<text x="320.8" y="208.1">v0.52</text>
<text x="229.4" y="210.7">KiCad</text>
<text x="237.1" y="210.7">E.D.A.</text>
<text x="244.7" y="210.7">8.0.3-unknown</text>
<text x="314.4" y="210.7">Id:</text>
<text x="318.5" y="210.7">1/1</text>
</g>
<g font-size="1.8" fill="#840000">
<text x="35" y="11.9">1</text>
<text x="85" y="11.9">2</text>
<text x="135" y="11.9">3</text>
<text x="185" y="11.9">4</text>
<text x="235" y="11.9">5</text>
<text x="285" y="11.9">6</text>
<text x="335" y="11.9">7</text>
<text x="10.3" y="35.9">A</text>
<text x="336.8" y="35.9">A</text>
<text x="10.3" y="85.9">B</text>
<text x="137.4" y="86.5">100n</text>
<text x="336.7" y="85.9">B</text>
<text x="48.5" y="123.3">100n</text>
<text x="10.3" y="135.9">C</text>
<text x="336.7" y="135.9">C</text>
<text x="10.3" y="185.9">D</text>
<text x="336.7" y="185.9">D</text>
<text x="35" y="213.7">1</text>
<text x="85" y="213.7">2</text>
<text x="135" y="213.7">3</text>
<text x="185" y="213.7">4</text>
<text x="235" y="213.7">5</text>
<text x="285" y="213.7">6</text>
<text x="335" y="213.7">7</text>
</g>
<g font-size="1.8" fill="#006464">
<text x="228.2" y="29.5">+5V</text>
<text x="143.6" y="33.9">J2</text>
<text x="170.5" y="32.1">+12V</text>
<text x="198" y="33.9">U3</text>
<text x="246.3" y="33.9">U5</text>
<text x="141.2" y="36.4">DC 12v</text>
<text x="150.6" y="38">500mA</text>
<text x="158.8" y="37.7">SS34</text>
<text x="192.7" y="36.4">AMS1117-5.0</text>
<text x="194.8" y="40.3">VI</text>
<text x="201.3" y="40.3">VO</text>
<text x="241" y="36.4">AMS1117-3.3</text>
<text x="243.1" y="40.3">VI</text>
<text x="249.6" y="40.3">VO</text>
<text x="256.1" y="36.4">+3.3V</text>
<text x="127.5" y="48">R2</text>
<text x="152.4" y="42.5">F1</text>
<text x="160.2" y="43.6">D1</text>
<text x="173" y="47.9">100u</text>
<text x="175.7" y="42.9">C8</text>
<text x="200.3" y="44" transform="rotate(-90 200.3 44)">GND</text>
<text x="216.4" y="43.6">D4</text>
<text x="232.9" y="45.2">100u</text>
<text x="232.9" y="42.9">C13</text>
<text x="248.5" y="44" transform="rotate(-90 248.5 44)">GND</text>
<text x="262.1" y="45.4">C15</text>
<text x="262.1" y="47.8">100u</text>
<text x="270.1" y="46.4" transform="rotate(-90 270.1 46.4)">C17</text>
<text x="272.4" y="47" transform="rotate(-90 272.4 47)">100n</text>
<text x="284" y="47.9">3.6v</text>
<text x="284.7" y="43.8">D5</text>
<text x="127.5" y="50.3">10k</text>
<text x="215.1" y="49.1">5.6v</text>
<text x="64" y="59.6">D2</text>
<text x="71.4" y="59.3">D3</text>
<text x="96.5" y="59.3">L1</text>
<text x="114.1" y="59.8">C2</text>
<text x="127.5" y="58.1">R3</text>
<text x="247" y="58.8">C11</text>
<text x="96.5" y="61.8">47uH</text>
<text x="118.4" y="63.9">2.2u</text>
<text x="127.5" y="60.5">10k</text>
<text x="246.7" y="65.4">470p</text>
<text x="46.5" y="69">SMA</text>
<text x="55.7" y="71.8">RX1</text>
<text x="61.8" y="66.3" transform="rotate(-90 61.8 66.3)">1N4148</text>
<text x="74.5" y="68.1" transform="rotate(-90 74.5 68.1)">1N4148</text>
<text x="81.2" y="66.7">C1</text>
<text x="129.2" y="67.6">+5V</text>
<text x="247.1" y="71">R8</text>
<text x="81.2" y="72.3">10n</text>
<text x="202.6" y="77.1">10u</text>
<text x="214.5" y="75.8">R4</text>
<text x="246.5" y="75.6">100k</text>
<text x="132.6" y="82.2">C3</text>
<text x="199.7" y="82.7">CD1</text>
<text x="214.6" y="78.4">100</text>
<text x="122.6" y="88">U2</text>
<text x="214.5" y="88.5">R5</text>
<text x="244" y="86">+</text>
<text x="271.6" y="88.3" transform="rotate(-90 271.6 88.3)">RS1</text>
<text x="276.5" y="88.4" transform="rotate(-90 276.5 88.4)">100</text>
<text x="15.3" y="94.9">J1</text>
<text x="40.4" y="94.9">S1</text>
<text x="40.4" y="92.3">SO</text>
<text x="115.6" y="90.3">SN74CB3T3253</text>
<text x="171" y="95.3" transform="rotate(-90 171 95.3)">C4</text>
<text x="173.3" y="93.6" transform="rotate(-90 173.3 93.6)">MKP</text>
<text x="181.2" y="95.3" transform="rotate(-90 181.2 95.3)">C6</text>
<text x="183.5" y="93.6" transform="rotate(-90 183.5 93.6)">MKP</text>
<text x="214.6" y="91.1">100</text>
<text x="245.4" y="90.4">LT6231</text>
<text x="246.9" y="92.7">U6B</text>
<text x="267.5" y="96" transform="rotate(-90 267.5 96)">CC1</text>
<text x="14.3" y="97.4">I2C1</text>
<text x="21.1" y="96.9">SMA</text>
<text x="30.5" y="99.7">TX1</text>
<text x="40.4" y="101.2">SCL</text>
<text x="40.4" y="97.4">S2</text>
<text x="67.3" y="101.2">U1</text>
<text x="123.7" y="96.1">1A</text>
<text x="123.7" y="98.7">2A</text>
<text x="131.7" y="97.1" transform="rotate(-90 131.7 97.1)">VCC</text>
<text x="134" y="101.2">1B3</text>
<text x="134" y="98.7">1B2</text>
<text x="134" y="96.1">1B1</text>
<text x="173.3" y="98.4" transform="rotate(-90 173.3 98.4)">22n</text>
<text x="183.5" y="98.4" transform="rotate(-90 183.5 98.4)">22n</text>
<text x="247" y="100.5">C12</text>
<text x="269.8" y="96.5" transform="rotate(-90 269.8 96.5)">100n</text>
<text x="283.3" y="97.4">J3</text>
<text x="40.4" y="105">SDA</text>
<text x="67.3" y="103.8">SI5351Module</text>
<text x="123.7" y="106.3">S0</text>
<text x="134" y="103.8">1B4</text>
<text x="246.7" y="107.3">470p</text>
<text x="288.1" y="102.4" transform="rotate(-90 288.1 102.4)">IQ</text>
<text x="40.4" y="112.6">VIN</text>
<text x="40.4" y="108.8">GND</text>
<text x="123.7" y="113.9">1~{OE}</text>
<text x="123.7" y="108.8">S1</text>
<text x="134" y="108.8">2B1</text>
<text x="134" y="111.4">2B2</text>
<text x="134" y="113.9">2B3</text>
<text x="247.6" y="111.9">R9</text>
<text x="267.5" y="113.8" transform="rotate(-90 267.5 113.8)">CC2</text>
<text x="43.7" y="119">C14</text>
<text x="123.7" y="116.5">2~{OE}</text>
<text x="131.7" y="117.6" transform="rotate(-90 131.7 117.6)">GND</text>
<text x="134" y="116.5">2B4</text>
<text x="203.9" y="118.2">10u</text>
<text x="214.5" y="116.5">R6</text>
<text x="214.6" y="119">100</text>
<text x="246.7" y="116.2">100k</text>
<text x="269.8" y="114.3" transform="rotate(-90 269.8 114.3)">100n</text>
<text x="33.9" y="121.5">+3.3V</text>
<text x="200.5" y="123.6">CD2</text>
<text x="271.4" y="120.3" transform="rotate(-90 271.4 120.3)">RS2</text>
<text x="276.5" y="120.5" transform="rotate(-90 276.5 120.5)">100</text>
<text x="214.6" y="131.7">100</text>
<text x="215.7" y="129.2">R7</text>
<text x="244" y="126.6">+</text>
<text x="245.4" y="131.7">LT6231</text>
<text x="247" y="129.2">U6A</text>
<text x="171" y="134.7" transform="rotate(-90 171 134.7)">C5</text>
<text x="173.3" y="137.7" transform="rotate(-90 173.3 137.7)">22n</text>
<text x="173.3" y="133" transform="rotate(-90 173.3 133)">MKP</text>
<text x="183.5" y="137.7" transform="rotate(-90 183.5 137.7)">22n</text>
<text x="183.5" y="133" transform="rotate(-90 183.5 133)">MKP</text>
<text x="191.4" y="134.5" transform="rotate(-90 191.4 134.5)">C7</text>
<text x="239.3" y="138">+5V</text>
<text x="257" y="147.7">C16</text>
<text x="242.2" y="154.8" transform="rotate(-90 242.2 154.8)">V-</text>
<text x="242.2" y="150.3" transform="rotate(-90 242.2 150.3)">V+</text>
<text x="242.6" y="153.3">LT6231</text>
<text x="242.6" y="150.7">U6C</text>
<text x="251.5" y="151.3">100n</text>
</g>
<g font-size="1.8" fill="#0000c2">
<text x="134.8" y="30.9">7v</text>
<text x="138.1" y="30.9">to</text>
<text x="141.2" y="30.9">12v</text>
<text x="145.7" y="30.9">(lesser</text>
<text x="153.4" y="30.9">is</text>
<text x="156.2" y="30.9">better!)</text>
<text x="149.9" y="65.9">This</text>
<text x="154.8" y="65.9">follows</text>
<text x="162.7" y="65.9">the</text>
<text x="166.8" y="65.9">truSDX</text>
<text x="174.3" y="65.9">configuration.</text>
<text x="251.9" y="65.4">NPO</text>
<text x="145.6" y="70">S0/S1</text>
<text x="152.9" y="70">order</text>
<text x="159" y="70">is</text>
<text x="161.8" y="70">0,</text>
<text x="164.8" y="70">1,</text>
<text x="167.8" y="70">3,</text>
<text x="170.8" y="70">2</text>
<text x="173.2" y="70">aka</text>
<text x="177.7" y="70">00,</text>
<text x="181.9" y="70">01,</text>
<text x="186.1" y="70">11,</text>
<text x="190.3" y="70">10.</text>
<text x="145.6" y="73.5">truSDX:</text>
<text x="153.8" y="73.5">-q</text>
<text x="157.7" y="73.5">+I</text>
<text x="161" y="73.5">+q</text>
<text x="164.9" y="73.5">-I</text>
<text x="168.2" y="73.5">-q</text>
<text x="172.1" y="73.5">+I</text>
<text x="175.5" y="73.5">+q</text>
<text x="182.7" y="73.5">=</text>
<text x="185.5" y="73.5">anti-clockwise</text>
<text x="200.9" y="73.5">(I</text>
<text x="203.5" y="73.5">on</text>
<text x="207" y="73.5">X axis,</text>
<text x="215" y="73.5">Q on</text>
<text x="276.3" y="82.9">Note:</text>
<text x="282.4" y="82.9">Try</text>
<text x="286.3" y="82.9">100pF</text>
<text x="293.3" y="82.9">(~15</text>
<text x="298.7" y="82.9">kHz</text>
<text x="303.2" y="82.9">BW)</text>
<text x="307.9" y="82.9">for</text>
<text x="311.8" y="82.9">receiving</text>
<text x="321.5" y="82.9">DRM!</text>
<text x="278.7" y="92.5" transform="rotate(-90 278.7 92.5)">DNP</text>
<text x="275.7" y="98.7">I</text>
<text x="251.9" y="107.3">NPO</text>
<text x="275.3" y="106.8">Q</text>
<text x="86.6" y="112.7">Single</text>
<text x="93.6" y="112.7">Balanced</text>
<text x="103.5" y="112.7">Configuration</text>
<text x="159.8" y="111.4">BWdet</text>
<text x="166.7" y="111.4">=</text>
<text x="169.4" y="111.4">1</text>
<text x="171.8" y="111.4">/</text>
<text x="174.3" y="111.4">(math.pi</text>
<text x="183.4" y="111.4">*</text>
<text x="185.5" y="111.4">4</text>
<text x="189.1" y="111.4">*</text>
<text x="191.2" y="111.4">50</text>
<text x="194.8" y="111.4">*</text>
<text x="196.9" y="111.4">22</text>
<text x="200.5" y="111.4">*</text>
<text x="202.7" y="111.4">10**-9)</text>
<text x="215.5" y="111.4">72.5</text>
<text x="51.3" y="118.5">Si5351</text>
<text x="59.1" y="118.5">with</text>
<text x="64.1" y="118.5">TCXO</text>
<text x="279" y="117.1" transform="rotate(-90 279 117.1)">DNP</text>
<text x="55" y="120.5">3.3v</text>
<text x="60.1" y="120.5">ONLY</text>
<text x="160.3" y="156.3">Replace</text>
<text x="164.2" y="158.4">MKP</text>
<text x="169" y="156.3">22n</text>
<text x="169.4" y="158.4">caps</text>
<text x="173.7" y="156.3">MKP</text>
<text x="175" y="158.4">to</text>
<text x="178" y="158.4">reduce</text>
<text x="178.9" y="156.3">caps</text>
<text x="184.5" y="156.3">by</text>
<text x="185.5" y="158.4">the</text>
<text x="187.8" y="156.3">220nF</text>
<text x="189.7" y="158.4">bandwidth.</text>
<text x="194.8" y="156.3">/</text>
<text x="197.3" y="156.3">470nF</text>
</g>
<g font-size="1.8" fill="#a90000">
<text x="147.2" y="39.1">1</text>
<text x="147.2" y="41.7">2</text>
<text x="192.3" y="39.1">3</text>
<text x="205" y="39.1">2</text>
<text x="240.6" y="39.1">3</text>
<text x="253.3" y="39.1">2</text>
<text x="199.1" y="46.5" transform="rotate(-90 199.1 46.5)">1</text>
<text x="247.4" y="46.5" transform="rotate(-90 247.4 46.5)">1</text>
<text x="53.1" y="65.5" transform="rotate(-90 53.1 65.5)">2</text>
<text x="56.4" y="68.4">1</text>
<text x="241.9" y="79.8">6</text>
<text x="254.6" y="82.3">7</text>
<text x="241.9" y="84.9">5</text>
<text x="27.7" y="93.4" transform="rotate(-90 27.7 93.4)">2</text>
<text x="37.4" y="93.8">6</text>
<text x="37.4" y="91.2">7</text>
<text x="121.2" y="95">7</text>
<text x="130.6" y="92.8" transform="rotate(-90 130.6 92.8)">16</text>
<text x="139" y="95">6</text>
<text x="19" y="100.1">1</text>
<text x="31" y="96.3">1</text>
<text x="37.4" y="100.1">4</text>
<text x="37.4" y="96.3">5</text>
<text x="121.2" y="97.6">9</text>
<text x="139" y="100.1">4</text>
<text x="139" y="97.6">5</text>
<text x="280.6" y="101.4">2</text>
<text x="280.6" y="98.8">3</text>
<text x="19" y="102.6">2</text>
<text x="19" y="105.2">3</text>
<text x="37.4" y="107.7">2</text>
<text x="37.4" y="103.9">3</text>
<text x="120.6" y="105.2">14</text>
<text x="121.2" y="107.7">2</text>
<text x="138.4" y="107.7">10</text>
<text x="139" y="102.6">3</text>
<text x="280.6" y="103.9">1</text>
<text x="37.4" y="111.5">1</text>
<text x="121.2" y="112.8">1</text>
<text x="138.4" y="110.3">11</text>
<text x="138.4" y="112.8">12</text>
<text x="120.6" y="115.3">15</text>
<text x="138.4" y="115.3">13</text>
<text x="130.6" y="120.1" transform="rotate(-90 130.6 120.1)">8</text>
<text x="241.9" y="120.4">2</text>
<text x="241.9" y="125.5">3</text>
<text x="254.6" y="123">1</text>
<text x="241" y="146.1" transform="rotate(-90 241 146.1)">8</text>
<text x="241" y="157.6" transform="rotate(-90 241 157.6)">4</text>
</g>
<g font-size="1.4" fill="#0000c2">
<text x="141.7" y="98.6">90</text>
<text x="141.9" y="100.8">270</text>
<text x="142.1" y="96">0</text>
<text x="144.1" y="96">(00)</text>
<text x="144.6" y="98.6">(01)</text>
<text x="145.9" y="100.8">(10)</text>
<text x="141.6" y="107.7">0</text>
<text x="141.9" y="103.1">180</text>
<text x="143.6" y="107.7">(00)</text>
<text x="145.9" y="103.1">(11)</text>
<text x="141.1" y="110.2">90</text>
<text x="141.9" y="112.8">270</text>
<text x="144.1" y="110.2">(01)</text>
<text x="145.9" y="112.8">(10)</text>
<text x="141.9" y="115.3">180</text>
<text x="145.9" y="115.3">(11)</text>
</g>
</svg>
